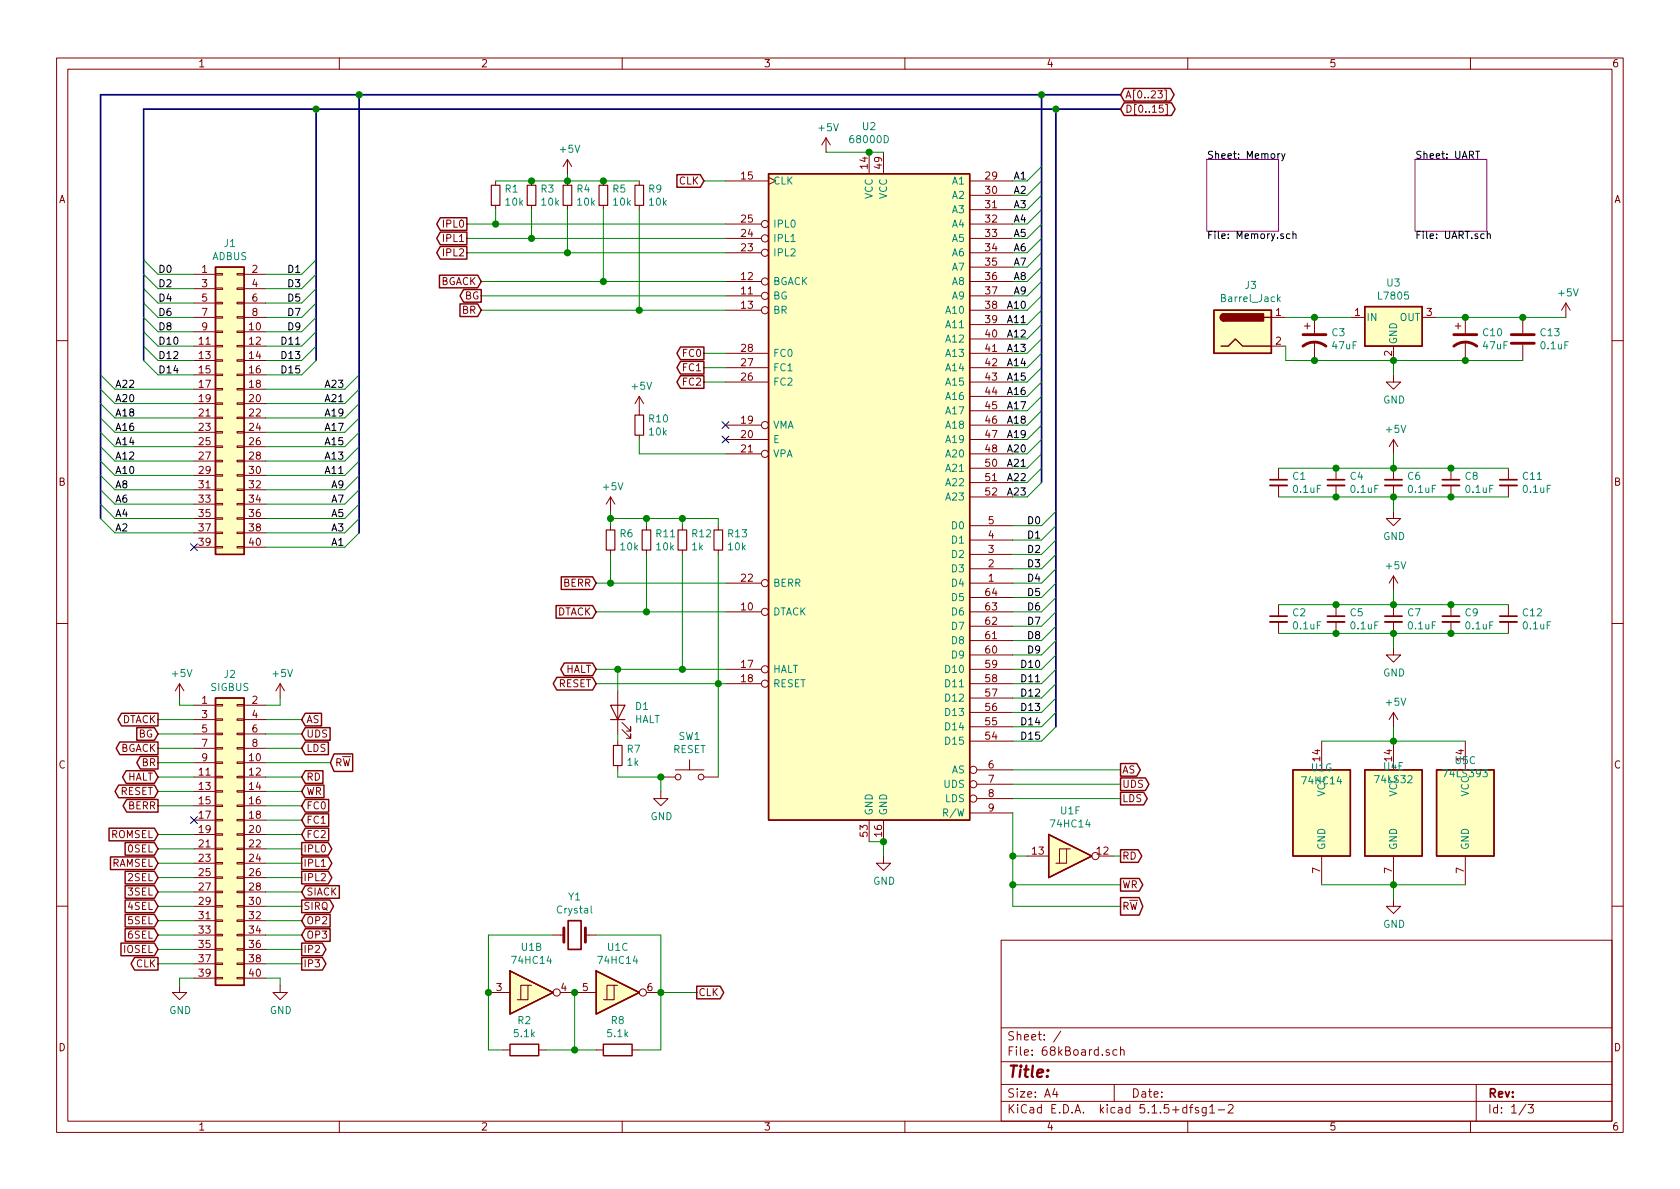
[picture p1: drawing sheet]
<svg xmlns="http://www.w3.org/2000/svg" width="297mm" height="210mm" viewBox="0 0 297 210" stroke-linecap="round" stroke-linejoin="round" font-family="sans-serif">
<g fill="none" stroke="#840000" stroke-width=".18">
<path d="M10 10.3h277v189.9h-277zM12 12.2h273v186.1h-273zM60 10.3v1.9M110 10.3v1.9M160 10.3v1.9M205.6 18.6h-.6v.6l.4-.1 .3 .2v.3l-.3 .3-.4-.2M205.9 15.9h.3v1.8h-.3M206.1 18.5h.3v1.8h-.3M210 10.3v1.9M260 10.3v1.9M87.6 32v.8M87.6 36.3v.8"/>
<path d="M94 32v.8M94 36.3v.8M100.3 28.2v2.5M100.3 32v.8M100.3 36.3v.8M100.3 28.2l-.7 1.3M100.3 28.2l.8 1.3M106.7 32v.8M106.7 36.3v.8M113 32v.8M113 36.3v.8M128.3 32h7.6"/>
<path d="M128.3 39.6h6.3M135.9 31.4l1.3 .6-1.3 .6M146 24.4l-.7 1.2M146 24.4v2.5M146 24.4l.8 1.2M153.7 26.9v3.8M156.2 26.9v3.8M171.4 32h7.7M171.4 39.6h7.7M171.4 34.5h7.7M171.4 37.1h7.7M34.3 56.1h3.8"/>
<path d="M34.3 48.5h3.8M34.3 58.7h3.8M34.3 51h3.8M34.3 53.6h3.8M38.1 58.5h1.3v.3h-1.3zM38.1 56h1.3v.3h-1.3zM38.1 53.5h1.3v.2h-1.3zM38.1 50.9h1.3v.3h-1.3zM38.1 48.4h1.3v.2h-1.3zM41.9 58.5h1.3v.3h-1.3zM41.9 56h1.3v.3h-1.3zM41.9 53.5h1.3v.2h-1.3z"/>
<path d="M41.9 50.9h1.3v.3h-1.3zM41.9 48.4h1.3v.2h-1.3zM43.2 56.1h3.8M43.2 48.5h3.8M43.2 58.7h3.8M43.2 51h3.8M43.2 53.6h3.8M128.3 52.3h6.3M128.3 49.8h6.3M128.3 54.9h6.3M128.3 44.7h6.3M128.3 42.2h6.3"/>
<path d="M171.4 52.3h7.7M171.4 49.8h7.7M171.4 54.9h7.7M171.4 44.7h7.7M171.4 42.2h7.7M171.4 47.2h7.7M171.4 57.4h7.7M171.4 59.9h7.7M224.8 56.1h2.5M230.6 57.7h1M231.1 57.1v1.1M232.4 56.1v2.8"/>
<path d="M238.8 56.1h2.5M251.5 56.1h2.5M257.3 57.7h1M257.8 57.1v1.1M259.1 56.1v2.8M269.2 56.1v2.8M276.9 53.6l-.8 1.3M276.9 53.6v2.5M276.9 53.6l.7 1.3M10 60.2h2M34.3 61.2h3.8M34.3 63.7h3.8"/>
<path d="M34.3 66.3h3.8M34.3 68.8h3.8M34.3 71.4h3.8M34.3 73.9h3.8M34.3 76.4h3.8M34.3 79h3.8M38.1 76.3h1.3v.3h-1.3zM38.1 78.9h1.3v.2h-1.3zM38.1 73.8h1.3v.2h-1.3zM38.1 68.7h1.3v.3h-1.3zM38.1 66.2h1.3v.2h-1.3zM38.1 63.6h1.3v.3h-1.3z"/>
<path d="M38.1 61.1h1.3v.2h-1.3zM38.1 71.2h1.3v.3h-1.3zM41.9 76.3h1.3v.3h-1.3zM41.9 78.9h1.3v.2h-1.3zM41.9 73.8h1.3v.2h-1.3zM41.9 68.7h1.3v.3h-1.3zM41.9 66.2h1.3v.2h-1.3zM41.9 63.6h1.3v.3h-1.3zM41.9 61.1h1.3v.2h-1.3zM41.9 71.2h1.3v.3h-1.3zM43.2 61.2h3.8M43.2 63.7h3.8"/>
<path d="M43.2 66.3h3.8M43.2 68.8h3.8M43.2 71.4h3.8M43.2 73.9h3.8M43.2 76.4h3.8M43.2 79h3.8M113 70.1v3.3M113 77v.7M113 70.1l-.7 1.3M113 70.1l.8 1.3M128.3 75.2h6.3M128.3 77.7h7.6"/>
<path d="M128.3 67.6h7.6M128.3 65h7.6M128.3 62.5h7.6M171.4 75.2h7.7M171.4 77.7h7.7M171.4 67.6h7.7M171.4 65h7.7M171.4 62.5h7.7M171.4 70.1h7.7M171.4 72.6h7.7M224.8 61.2h2.5M232.4 60.4v3.3"/>
<path d="M246.4 66.3v1.3h1.2l-1.2 1.2-1.3-1.2h1.3M246.4 61.2v2.5M246.4 77.7v2.6M246.4 77.7l-.8 1.3M246.4 77.7l.7 1.3M259.1 60.4v3.3M269.2 61v2.7M285 60.2h2M34.3 81.5h3.8M34.3 84.1h3.8M34.3 86.6h3.8M34.3 89.1h3.8"/>
<path d="M34.3 91.7h3.8M34.3 94.2h3.8M34.3 96.8h3.8M38.1 81.4h1.3v.3h-1.3zM38.1 83.9h1.3v.3h-1.3zM38.1 86.5h1.3v.2h-1.3zM38.1 89h1.3v.3h-1.3zM38.1 91.6h1.3v.2h-1.3zM38.1 94.1h1.3v.3h-1.3zM38.1 96.6h1.3v.3h-1.3zM41.9 81.4h1.3v.3h-1.3zM41.9 83.9h1.3v.3h-1.3z"/>
<path d="M41.9 86.5h1.3v.2h-1.3zM41.9 89h1.3v.3h-1.3zM41.9 91.6h1.3v.2h-1.3zM41.9 94.1h1.3v.3h-1.3zM41.9 96.6h1.3v.3h-1.3zM43.2 81.5h3.8M43.2 84.1h3.8M43.2 86.6h3.8M43.2 89.1h3.8M43.2 91.7h3.8M43.2 94.2h3.8M43.2 96.8h3.8"/>
<path d="M107.9 87.9v2.5M107.9 93v.7M107.9 97.3v.7M107.9 87.9l-.7 1.2M107.9 87.9l.8 1.2M114.3 93v.7M114.3 97.3v.7M120.6 93v.7M120.6 97.3v.7M127 93v.7M127 97.3v.7M128.3 80.3h6.3"/>
<path d="M171.4 80.3h7.7M171.4 98h7.7M171.4 95.5h7.7M171.4 93h7.7M171.4 82.8h7.7M171.4 85.3h7.7M171.4 87.9h7.7M226.1 82.8v2M226.1 85.8v2.1M236.2 82.8v2M236.2 85.8v2.1M246.4 90.4v1.3h1.2l-1.2 1.3-1.3-1.3h1.3"/>
<path d="M246.4 82.8v2M246.4 85.8v2.1M256.5 82.8v2M256.5 85.8v2.1M266.7 82.8v2M266.7 85.8v2.1M10 110.3h2M128.3 103.1h6.3M128.3 108.2h6.3M128.3 118.4h6.3M171.4 103.1h7.7M171.4 108.2h7.7"/>
<path d="M171.4 118.4h7.7M171.4 100.6h7.7M171.4 115.8h7.7M171.4 113.3h7.7M171.4 110.7h7.7M171.4 105.7h7.7M226.1 106.9v2.1M226.1 110v2M236.2 106.9v2.1M236.2 110v2M246.4 114.5v1.3h1.2l-1.2 1.3-1.3-1.3h1.3M246.4 101.8v2.6"/>
<path d="M246.4 106.9v2.1M246.4 110v2M246.4 101.8l-.8 1.3M246.4 101.8l.7 1.3M256.5 106.9v2.1M256.5 110v2M266.7 106.9v2.1M266.7 110v2M285 110.3h2M31.7 120.9l-.7 1.3M31.7 120.9v2.5M31.7 120.9l.8 1.3"/>
<path d="M34.3 137.4h3.8M34.3 124.7h3.8M34.3 134.9h3.8M34.3 139.9h3.8M34.3 127.2h3.8M34.3 129.8h3.8M34.3 132.3h3.8M38.1 139.8h1.3v.3h-1.3zM38.1 137.3h1.3v.2h-1.3zM38.1 134.7h1.3v.3h-1.3zM38.1 132.2h1.3v.3h-1.3zM38.1 129.7h1.3v.2h-1.3z"/>
<path d="M38.1 127.1h1.3v.3h-1.3zM38.1 124.6h1.3v.2h-1.3zM41.9 139.8h1.3v.3h-1.3zM41.9 137.3h1.3v.2h-1.3zM41.9 134.7h1.3v.3h-1.3zM41.9 132.2h1.3v.3h-1.3zM41.9 129.7h1.3v.2h-1.3zM41.9 127.1h1.3v.3h-1.3zM41.9 124.6h1.3v.2h-1.3zM43.2 137.4h3.8M43.2 124.7h3.8M43.2 134.9h3.8"/>
<path d="M43.2 139.9h3.8M43.2 127.2h3.8M43.2 129.8h3.8M43.2 132.3h3.8M49.5 120.9l-.7 1.3M49.5 120.9v2.5M49.5 120.9l.8 1.3M109.2 122.2v7.6M109.2 131.1v.7M109.2 135.4v.7M110 129l1.5 1.6v-.8v.8h-.8M110 127.8l1.5 1.5v-.8v.8h-.8"/>
<path d="M116.8 139.9v1.3h1.3l-1.3 1.3-1.2-1.3h1.2M116.8 137.4h2.6M119.4 136.1h5.1M121.9 134.4v1.7M124.5 137.4h2.5M128.3 120.9h6.3M171.4 120.9h7.7M171.4 131.1h7.7M171.4 128.5h7.7M171.4 126h7.7M171.4 123.4h7.7M172.7 136.1h6.4"/>
<path d="M172.7 138.7h6.4M233.7 131.1v5M246.4 126v2.5M246.4 131.1v5M246.4 126l-.8 1.2M246.4 126l.7 1.2M259.1 131.1v5M34.3 142.5h3.8M34.3 145h3.8M34.3 147.6h3.8M34.3 150.1h3.8M34.3 152.6h3.8"/>
<path d="M34.3 155.2h3.8M34.3 157.7h3.8M38.1 152.5h1.3v.3h-1.3zM38.1 155.1h1.3v.2h-1.3zM38.1 157.6h1.3v.3h-1.3zM38.1 150h1.3v.2h-1.3zM38.1 144.9h1.3v.3h-1.3zM38.1 142.4h1.3v.2h-1.3zM38.1 147.4h1.3v.3h-1.3zM41.9 152.5h1.3v.3h-1.3zM41.9 155.1h1.3v.2h-1.3zM41.9 157.6h1.3v.3h-1.3z"/>
<path d="M41.9 150h1.3v.2h-1.3zM41.9 144.9h1.3v.3h-1.3zM41.9 142.4h1.3v.2h-1.3zM41.9 147.4h1.3v.3h-1.3zM43.2 142.5h3.8M43.2 145h3.8M43.2 147.6h3.8M43.2 150.1h3.8M43.2 152.6h3.8M43.2 155.2h3.8M43.2 157.7h3.8M56.8 153.2h.7"/>
<path d="M153.7 145v3.8M156.2 151.4v1.2h1.3l-1.3 1.3-1.3-1.3h1.3M156.2 145v3.8M171.4 143.8h7.7M172.7 141.2h6.4M181.6 151.4h3.8M188.6 150.1h-1.3v2.5M189.2 150.1h-.6v2.5h-1.9M194.3 151.4h2.5M233.7 151.4v5.1M246.4 159v1.3h1.2l-1.2 1.2-1.3-1.2h1.3M246.4 151.4v5.1"/>
<path d="M259.1 151.4v5.1M10 160.2h2M31.7 174.2v1.3h1.3l-1.3 1.3-1.2-1.3h1.2M34.3 160.3h3.8M34.3 162.8h3.8M34.3 165.3h3.8M34.3 167.9h3.8M34.3 170.4h3.8M34.3 173h3.8M38.1 160.1h1.3v.3h-1.3zM38.1 162.7h1.3v.2h-1.3zM38.1 165.2h1.3v.3h-1.3z"/>
<path d="M38.1 167.8h1.3v.2h-1.3zM38.1 170.3h1.3v.3h-1.3zM38.1 172.8h1.3v.3h-1.3zM41.9 160.1h1.3v.3h-1.3zM41.9 162.7h1.3v.2h-1.3zM41.9 165.2h1.3v.3h-1.3zM41.9 167.8h1.3v.2h-1.3zM41.9 170.3h1.3v.3h-1.3zM41.9 172.8h1.3v.3h-1.3zM43.2 160.3h3.8M43.2 162.8h3.8M43.2 165.3h3.8"/>
<path d="M43.2 167.9h3.8M43.2 170.4h3.8M43.2 173h3.8M49.5 174.2v1.3h1.3l-1.3 1.3-1.2-1.3h1.2M86.4 175.5h3.8M93.3 174.2h-1.2v2.6M94 174.2h-.7v2.6h-1.9M97.8 165.3h1.9M99.1 175.5h6.3M103.5 165.3h1.9M108.6 174.2h-1.3v2.6M109.2 174.2h-.6v2.6h-1.9"/>
<path d="M114.3 175.5h2.5M177 166.3h108v32h-108zM285 160.2h2M60 198.3v1.9M88.9 185.7h1.3M95.2 185.7h1.3M105.4 185.7h1.3M110 198.3v1.9M111.8 185.7h1.2M160 198.3v1.9M177 194.8h108M177 191.8h108"/>
<path d="M177 187.8h108M177 181.8h108M186.5 192.5l-.4 1h1M186.8 193v1M187.6 182.3l-1.3 2M196.1 185.7l-.3-.1-.2 .2v.2l.5 .2v.3h-.5M197 191.8v3M197.5 185.7l-.4-.1-.3 .3v.6l.3 .1 .4-.1M198.1 185.7l.2-.1 .4 .1 .1 .9M198.1 185.1v1.5M210 198.3v1.9M210.3 195.8h.6"/>
<path d="M210.9 195.3l-.4 .2v1.3M211.9 195.9l-.4-.1-.2 .2 .1 .3 .5 .1v.3h-.6M213.3 195.8v1.2l-.3 .3h-.4M213.3 195.9l-.5-.1-.3 .3 .1 .6 .2 .1 .5-.1M213.9 195.8l.4-.5v1.5M213.9 196.8h.9M215.4 196.3h1.1M217.2 195.5l.2-.2h.4l.2 .5-.9 1h.9M260 198.3v1.9M261 191.8v6.5M269.8 195.2l-1.2 2M270.2 195.3h.9l-.5 .6 .4 .1v.7l-.2 .1-.6-.1"/>
<circle cx="135.3" cy="39.6" r=".63"/>
<circle cx="135.3" cy="49.8" r=".63"/>
<circle cx="135.3" cy="52.3" r=".63"/>
<circle cx="135.3" cy="44.7" r=".63"/>
<circle cx="135.3" cy="42.2" r=".63"/>
<circle cx="135.3" cy="54.9" r=".63"/>
<circle cx="135.3" cy="75.2" r=".63"/>
<circle cx="135.3" cy="80.3" r=".63"/>
<circle cx="135.3" cy="108.2" r=".63"/>
<circle cx="135.3" cy="103.1" r=".63"/>
<circle cx="135.3" cy="118.4" r=".63"/>
<circle cx="119.9" cy="137.4" r=".51"/>
<circle cx="124" cy="137.4" r=".51"/>
<circle cx="135.3" cy="120.9" r=".63"/>
<circle cx="172.1" cy="138.7" r=".63"/>
<circle cx="172.1" cy="136.1" r=".63"/>
<circle cx="172.1" cy="141.2" r=".63"/>
<circle cx="193.7" cy="151.4" r=".63"/>
<circle cx="98.4" cy="175.5" r=".63"/>
<circle cx="113.7" cy="175.5" r=".63"/>
</g>
<path d="M213.4 28.2h12.7v12.7h-12.7zM250.2 28.2h12.7v12.7h-12.7z" fill="none" stroke="#840084" stroke-width=".18"/>
<path d="M226.3 27.2l-.4 .2M226.6 27.2l.3 .8M227.2 27.2l-.4 1.1-.2 .1M260.9 26.7h.7M261.3 26.7v1.3M228.1 41.4l-.4-.1-.2 .3 .1 .5h.5M228.6 41.5l.2-.2 .3 .1 .1 .8M228.6 40.9v1.3M263 41.5l.1-.2 .3 .1 .1 .8M263 40.9v1.3" fill="none" stroke="#000" stroke-width=".18"/>
<g fill="none" stroke="#840000" stroke-width=".2">
<path d="M86.9 32.8h1.5v3.5h-1.5zM93.2 32.8h1.5v3.5h-1.5zM99.6 32.8h1.5v3.5h-1.5zM105.9 32.8h1.5v3.5h-1.5zM112.3 32.8h1.5v3.5h-1.5zM112.3 73.4h1.5v3.6h-1.5zM107.2 93.7h1.5v3.6h-1.5zM113.5 93.7h1.6v3.6h-1.6zM119.9 93.7h1.5v3.6h-1.5zM126.2 93.7h1.6v3.6h-1.6zM107.9 124.7h2.6l-1.3 2.5zM107.9 127.2h2.6"/>
<path d="M108.5 131.8h1.5v3.6h-1.5z"/>
</g>
<path d="M230.4 59.2h4M257 59.2h4.1M267.2 59.2h4.1M230.4 61.2a3.3 3.3 0 0 1 4 0M257 61.2a3.3 3.3 0 0 1 4.1 0M267.2 60.7h4.1M99.7 164.1v2.5M103.5 164.1v2.5" fill="none" stroke="#840000" stroke-width=".51"/>
<g fill="#ffffc2" stroke="#ffffc2" stroke-width=".18">
<path d="M214.6 54.9h10.2v7.6h-10.2z"/>
<path d="M241.3 54.2h10.2v7h-10.2z"/>
<path d="M38.1 123.4h5.1v50.8h-5.1z"/>
<path d="M38.1 47.2h5.1v50.8h-5.1z"/>
<path d="M185.4 147.6l7.6 3.8-7.6 3.8z"/>
<path d="M135.9 30.7h35.5v114.3h-35.5z"/>
<path d="M254 136.1h10.2v15.3h-10.2z"/>
<path d="M105.4 171.7l7.6 3.8-7.6 3.8z"/>
<path d="M90.2 171.7l7.6 3.8-7.6 3.8z"/>
<path d="M241.3 136.1h10.2v15.3h-10.2z"/>
<path d="M228.6 136.1h10.2v15.3h-10.2z"/>
</g>
<g fill="none" stroke="#840000" stroke-width=".25">
<path d="M198.8 15.6h8.2l.6 1.2-.6 1.1h-8.2l-.7-1.1zM198.8 18.2h8.3l.7 1.1-.7 1.1h-8.3l-.7-1.1zM77.9 38.5h4.6v2.2h-4.6l-.7-1.1zM119.7 30.9h4.1l.7 1.1-.7 1.1h-4.1zM135.9 30.7h35.5v114.3h-35.5zM38.1 47.2h5.1v50.8h-5.1zM77.7 48.7h6.8l.6 1.1-.6 1.1h-6.8zM77.9 43.6h4.6v2.2h-4.6l-.7-1.1zM77.9 41h4.6v2.3h-4.6l-.7-1.1zM81.3 53.7h3.2l.6 1.2-.6 1.1h-3.2zM82 51.2h3.1v2.2h-3.1l-.7-1.1zM214.6 54.9h10.2v7.6h-10.2z"/>
<path d="M216.4 55.5a.63 .63 0 0 0-.6 .6 .63 .63 0 0 0 .6 .7M223.5 56.1h1.3M241.3 54.2h10.2v7h-10.2zM120.3 66.4h4.2v2.3h-4.2l-.6-1.1zM120.3 63.9h4.2v2.2h-4.2l-.6-1.1zM120.3 61.4h4.2v2.2h-4.2l-.6-1.1zM215.9 61.2h1.3l1.2-1.3 1.3 1.3h5.1M98.3 107.1h6.5l.6 1.1-.6 1.1h-6.5zM98.5 119.8h6.3l.6 1.1-.6 1.1h-6.3l-.7-1.1zM99.2 102h5.6l.6 1.1-.6 1.1h-5.6zM99.8 117.2h5l.6 1.2-.6 1.1h-5l-.7-1.1zM21 138.8h6.3l.6 1.1-.6 1.2h-6.3l-.7-1.2z"/>
<path d="M21.2 131.2h6.7v2.2h-6.7l-.7-1.1zM21.5 126.1h6.4v2.3h-6.4l-.6-1.2zM22.3 136.3h5l.6 1.1-.6 1.1h-5l-.6-1.1zM24.2 128.7h3.1l.6 1.1-.6 1.1h-3.1zM24.8 133.8h3.1v2.2h-3.1l-.6-1.1zM38.1 123.4h5.1v50.8h-5.1zM54 136.3h3.1v2.2h-3.1l-.7-1.1zM54 138.8h3.3v2.3h-3.3l-.7-1.2zM54 131.2h4.1v2.2h-4.1l-.7-1.1zM54 128.7h4.4v2.2h-4.4l-.7-1.1zM54 126.1h2.8v2.3h-2.8l-.7-1.2zM59.1 133.3h3.3v3.1h-3.3l-.7-1.5z"/>
<path d="M198.1 135h2.9l.6 1.1-.6 1.2h-2.9zM198.1 137.6h4.4l.6 1.1-.6 1.1h-4.4zM228.6 136.1h10.2v15.3h-10.2zM241.3 136.1h10.2v15.3h-10.2zM254 136.1h10.2v15.3h-10.2zM19.3 146.5h8l.6 1.1-.6 1.1h-8zM19.5 151.5h7.8l.6 1.1-.6 1.2h-7.8zM22.1 159.2h5.2l.6 1.1-.6 1.1h-5.2zM22.1 149h5.2l.6 1.1-.6 1.1h-5.2zM22.1 156.6h5.2l.6 1.1-.6 1.1h-5.2zM22.1 154.1h5.2l.6 1.1-.6 1.1h-5.2zM22.4 141.4h5.5v2.2h-5.5l-.6-1.1z"/>
<path d="M53.3 149h4.7l.7 1.1-.7 1.1h-4.7zM53.3 151.5h4.7l.7 1.1-.7 1.2h-4.7zM53.3 154.1h4.7l.7 1.1-.7 1.1h-4.7zM53.3 159.2h5l.7 1.1-.7 1.1h-5zM54 146.5h4.1v2.2h-4.1l-.7-1.1zM54 141.4h4.1v2.2h-4.1l-.7-1.1zM54 143.9h4.1v2.2h-4.1l-.7-1.1zM54 156.6h6v2.2h-6l-.7-1.1zM185.4 147.6l7.6 3.8-7.6 3.8zM198.1 158.7h3.3l.7 1.6-.7 1.5h-3.3zM198.1 155.3h3.3l.7 1.2-.7 1.1h-3.3zM198.1 150.3h3.1l.7 1.1-.7 1.1h-3.1z"/>
<path d="M198.1 140.1h4.1l.6 1.1-.6 1.1h-4.1zM21.4 166.8h5.9l.6 1.1-.6 1.1h-5.9zM22.1 164.2h5.2l.6 1.1-.6 1.2h-5.2zM22.1 161.7h5.2l.6 1.1-.6 1.1h-5.2zM23.8 169.3h4.1v2.2h-4.1l-.6-1.1zM53.3 166.8h3.7l.6 1.1-.6 1.1h-3.7zM53.3 169.3h3.7l.6 1.1-.6 1.1h-3.7zM54 164.2h4.4v2.3h-4.4l-.7-1.2zM54 161.7h4.4v2.2h-4.4l-.7-1.1zM90.2 171.7l7.6 3.8-7.6 3.8zM105.4 171.7l7.6 3.8-7.6 3.8zM123.2 174.4h4.1l.7 1.1-.7 1.1h-4.1z"/>
<path d="M90.2 184.7h5v2h-5zM106.7 184.7h5.1v2h-5.1z"/>
</g>
<g fill="#840000" stroke="#840000" stroke-width=".25">
<path d="M216 55.7l.4-.2v1.3a.64 .64 0 0 1-.6-.4 .64 .64 0 0 1 .2-.7z"/>
<path d="M216.4 55.5h7v1.3h-7z"/>
</g>
<path d="M139.9 42.7h.7M226 52.9l.4 .4M226.4 52.5l-.5 .5M104.5 160.2v1.1l.2 .2" fill="none" stroke="#008484" stroke-width=".18"/>
<path d="M224.5 85.8h3.1M234.7 85.8h3M244.9 85.8h3M255 85.8h3.1M265.2 85.8h3M224.5 110h3.1M234.7 110h3M244.9 110h3M255 110h3.1M265.2 110h3" fill="none" stroke="#840000" stroke-width=".33"/>
<path d="M224.5 84.8h3.1M234.7 84.8h3M244.9 84.8h3M255 84.8h3.1M265.2 84.8h3M224.5 109h3.1M234.7 109h3M244.9 109h3M255 109h3.1M265.2 109h3M100.5 162.8h2.2v5.1h-2.2z" fill="none" stroke="#840000" stroke-width=".3"/>
<path d="M55.9 19.3v44.4M63.5 16.8v77.4M184.1 16.8v68.5M186.7 19.3v109.2M198.1 19.3h-172.7v44.4M198.1 16.8h-180.3v74.9" fill="none" stroke="#000084" stroke-width=".3"/>
<g fill="none" stroke="#008400" stroke-width=".18">
<path d="M82.5 39.6h45.8M87.6 37.1v2.5M87.6 32h25.4M94 37.1v5.1M100.3 30.7v1.3M100.3 37.1v7.6M106.7 37.1v12.7M113 37.1v17.8M124.5 32h3.8M146 26.9h10.2M184.1 39.6l-2.5 2.6M184.1 37.1l-2.5 2.5"/>
<path d="M184.1 34.5l-2.5 2.6M184.1 29.5l-2.5 2.5M184.1 32l-2.5 2.5M25.4 51l2.5 2.6h6.4M25.4 48.5l2.5 2.5h6.4M25.4 46l2.5 2.5h6.4M25.4 53.6l2.5 2.5h6.4M25.4 56.1l2.5 2.6h6.4M25.4 58.7l2.5 2.5h6.4M55.9 51l-2.6 2.6h-6.3M55.9 48.5l-2.6 2.5h-6.3M55.9 46l-2.6 2.5h-6.3"/>
<path d="M55.9 53.6l-2.6 2.5h-6.3M55.9 56.1l-2.6 2.6h-6.3M55.9 58.7l-2.6 2.5h-6.3M82.5 44.7h45.8M82.5 42.2h45.8M85.1 54.9h43.2M85.1 49.8h43.2M85.1 52.3h43.2M184.1 57.4l-2.5 2.5M184.1 49.8l-2.5 2.5M184.1 47.2l-2.5 2.6M184.1 44.7l-2.5 2.5"/>
<path d="M184.1 52.3l-2.5 2.6M184.1 54.9l-2.5 2.5M184.1 42.2l-2.5 2.5M184.1 59.9l-2.5 2.6M227.3 56.1h11.5M254 56.1h22.9M17.8 66.3l2.5 2.5h14M17.8 68.8l2.5 2.6h14M17.8 79l2.5 2.5h14M17.8 76.4l2.5 2.6h14M17.8 73.9l2.5 2.5h14M17.8 71.4l2.5 2.5h14"/>
<path d="M25.4 61.2l2.5 2.5h6.4M25.4 63.7l2.5 2.6h6.4M55.9 61.2l-2.6 2.5h-6.3M55.9 63.7l-2.6 2.6h-6.3M63.5 66.3l-2.5 2.5h-14M63.5 68.8l-2.5 2.6h-14M63.5 79l-2.5 2.5h-14M63.5 76.4l-2.5 2.6h-14M63.5 73.9l-2.5 2.5h-14M63.5 71.4l-2.5 2.5h-14M113 77.7v2.6h15.3M124.5 62.5h3.8"/>
<path d="M124.5 65h3.8M124.5 67.6h3.8M184.1 75.2l-2.5 2.5M184.1 72.6l-2.5 2.6M184.1 77.7l-2.5 2.6M184.1 62.5l-2.5 2.5M184.1 65l-2.5 2.6M184.1 70.1l-2.5 2.5M184.1 67.6l-2.5 2.5M227.3 61.2v2.5h41.9M246.4 63.7v2.6M17.8 86.6l2.5 2.5h14"/>
<path d="M17.8 84.1l2.5 2.5h14M17.8 81.5l2.5 2.6h14M17.8 89.1l2.5 2.6h14M17.8 91.7l2.5 2.5h14M63.5 86.6l-2.5 2.5h-14M63.5 84.1l-2.5 2.5h-14M63.5 81.5l-2.5 2.6h-14M63.5 89.1l-2.5 2.6h-14M63.5 94.2l-2.5 2.6h-14M63.5 91.7l-2.5 2.5h-14M107.9 91.7h19.1v1.3M107.9 90.4v2.6"/>
<path d="M107.9 98v5.1M114.3 91.7v1.3M114.3 98v10.2M120.6 91.7v1.3M120.6 98v20.4M127 98v39.4M184.1 85.3l-2.5 2.6M184.1 82.8l-2.5 2.5M184.1 80.3l-2.5 2.5M186.7 90.4l-2.6 2.6h-5M186.7 95.5l-2.6 2.5h-5M186.7 98l-2.6 2.6h-5"/>
<path d="M186.7 93l-2.6 2.5h-5M226.1 87.9h40.6M226.1 82.8h40.6M246.4 80.3v2.5M246.4 87.9v2.5M105.4 108.2h22.9M105.4 103.1h22.9M105.4 118.4h22.9M109.2 118.4v3.8M186.7 118.4l-2.6 2.5h-5M186.7 105.7l-2.6 2.5h-5M186.7 100.6l-2.6 2.5h-5"/>
<path d="M186.7 115.8l-2.6 2.6h-5M186.7 113.3l-2.6 2.5h-5M186.7 110.7l-2.6 2.6h-5M186.7 108.2l-2.6 2.5h-5M186.7 103.1l-2.6 2.6h-5M226.1 112h40.6M226.1 106.9h40.6M246.4 104.4v2.5M246.4 112v2.5M27.9 137.4h6.4M27.9 127.2h6.4M27.9 129.8h6.4"/>
<path d="M27.9 132.3h6.4M27.9 134.9h6.4M27.9 139.9h6.4M31.7 123.4v1.3h2.6M47 137.4h6.3M47 127.2h6.3M47 129.8h6.3M47 132.3h6.3M47 134.9h11.4M47 139.9h6.3M49.5 123.4v1.3h-2.5M105.4 120.9h22.9"/>
<path d="M109.2 129.8v1.3M109.2 136.1v1.3h7.6v2.5M179.1 138.7h19M179.1 136.1h19M186.7 128.5l-2.6 2.6h-5M186.7 126l-2.6 2.5h-5M186.7 120.9l-2.6 2.5h-5M186.7 123.4l-2.6 2.6h-5M233.7 131.1h25.4M246.4 128.5v2.6M27.9 157.7h6.4M27.9 155.2h6.4"/>
<path d="M27.9 152.6h6.4M27.9 147.6h6.4M27.9 150.1h6.4M27.9 142.5h6.4M47 157.7h6.3M47 155.2h6.3M47 152.6h6.3M47 147.6h6.3M47 150.1h6.3M47 145h6.3M47 142.5h6.3M153.7 148.8h2.5v2.6"/>
<path d="M179.1 156.5h19M179.1 143.8v16.5h19M179.1 151.4h2.5M179.1 141.2h19M196.8 151.4h1.3M233.7 156.5h25.4M246.4 156.5v2.5M27.9 167.9h6.4M27.9 165.3h6.4M27.9 162.8h6.4M27.9 160.3h6.4M27.9 170.4h6.4"/>
<path d="M34.3 173h-2.6v1.2M47 173h2.5v1.2M47 167.9h6.3M47 165.3h6.3M47 162.8h6.3M47 160.3h6.3M47 170.4h6.3M97.8 165.3h-11.4v20.4h2.5M101.6 175.5v10.2M105.4 165.3h11.4v20.4h-3.8M116.8 175.5h6.4M96.5 185.7h8.9"/>
</g>
<g fill="#008400" stroke="#008400" stroke-width=".25">
<circle cx="108" cy="103.1" r=".51"/>
<circle cx="259.1" cy="63.7" r=".51"/>
<circle cx="269.2" cy="56.1" r=".51"/>
<circle cx="114.3" cy="108.2" r=".51"/>
<circle cx="120.7" cy="91.7" r=".51"/>
<circle cx="246.4" cy="87.9" r=".51"/>
<circle cx="109.2" cy="118.4" r=".51"/>
<circle cx="116.8" cy="137.4" r=".51"/>
<circle cx="108" cy="91.7" r=".51"/>
<circle cx="114.3" cy="91.7" r=".51"/>
<circle cx="127" cy="120.9" r=".51"/>
<circle cx="120.7" cy="118.4" r=".51"/>
<circle cx="156.2" cy="148.8" r=".51"/>
<circle cx="232.4" cy="56.1" r=".51"/>
<circle cx="100.3" cy="32" r=".51"/>
<circle cx="246.4" cy="63.7" r=".51"/>
<circle cx="153.7" cy="26.9" r=".51"/>
<circle cx="259.1" cy="56.1" r=".51"/>
<circle cx="55.9" cy="19.3" r=".51"/>
<circle cx="232.4" cy="63.7" r=".51"/>
<circle cx="246.4" cy="156.5" r=".51"/>
<circle cx="246.4" cy="131.1" r=".51"/>
<circle cx="101.6" cy="185.7" r=".51"/>
<circle cx="100.3" cy="44.7" r=".51"/>
<circle cx="106.7" cy="32" r=".51"/>
<circle cx="106.7" cy="49.8" r=".51"/>
<circle cx="113" cy="54.9" r=".51"/>
<circle cx="236.2" cy="106.9" r=".51"/>
<circle cx="246.4" cy="106.9" r=".51"/>
<circle cx="256.5" cy="106.9" r=".51"/>
<circle cx="94" cy="42.2" r=".51"/>
<circle cx="94" cy="32" r=".51"/>
<circle cx="87.6" cy="39.6" r=".51"/>
<circle cx="236.2" cy="112" r=".51"/>
<circle cx="246.4" cy="112" r=".51"/>
<circle cx="86.4" cy="175.5" r=".51"/>
<circle cx="101.6" cy="175.5" r=".51"/>
<circle cx="256.5" cy="112" r=".51"/>
<circle cx="179.1" cy="156.5" r=".51"/>
<circle cx="116.8" cy="175.5" r=".51"/>
<circle cx="179.1" cy="151.4" r=".51"/>
<circle cx="186.7" cy="19.3" r=".51"/>
<circle cx="236.2" cy="82.8" r=".51"/>
<circle cx="184.2" cy="16.8" r=".51"/>
<circle cx="256.5" cy="82.8" r=".51"/>
<circle cx="246.4" cy="82.8" r=".51"/>
<circle cx="256.5" cy="87.9" r=".51"/>
<circle cx="236.2" cy="87.9" r=".51"/>
<circle cx="63.5" cy="16.8" r=".51"/>
</g>
<path d="M127.7 74.6l1.2 1.2M127.7 77.1l1.2 1.2M128.9 74.6l-1.2 1.2M128.9 77.1l-1.2 1.2M33.7 96.2l1.2 1.2M34.9 96.2l-1.2 1.2M33.7 144.4l1.2 1.2M34.9 144.4l-1.2 1.2" fill="none" stroke="#000084" stroke-width=".18"/>
<text font-size="2.8" fill="#840000" x="178" y="190.5">Title:</text>
<g font-size="2.1" fill="#840000">
<text x="178" y="184">Sheet: /</text>
<text x="178" y="186.7">File: 68kBoard.sch</text>
<text x="178" y="196.9">KiCad E.D.A. kicad 5.1.5+dfsg1-2</text>
<text x="178" y="194.1">Size: A4</text>
<text x="200" y="194.1">Date:</text>
<text x="263" y="194.1">Rev:</text>
<text x="263" y="196.9">Id: 1/3</text>
</g>
<g font-size="1.8" fill="#840000">
<text x="35" y="11.9">1</text>
<text x="85" y="11.9">2</text>
<text x="135" y="11.9">3</text>
<text x="185" y="11.9">4</text>
<text x="235" y="11.9">5</text>
<text x="285" y="11.9">6</text>
<text x="198.9" y="17.4">A[0..23]</text>
<text x="198.9" y="19.9">D[0..15]</text>
<text x="153.4" y="29.8" transform="rotate(-90 153.4 29.8)">14</text>
<text x="156" y="29.8" transform="rotate(-90 156 29.8)">49</text>
<text x="10.4" y="35.9">A</text>
<text x="120" y="32.6">CLK</text>
<text x="131.1" y="31.7">15</text>
<text x="174.3" y="31.7">29</text>
<text x="174.3" y="34.3">30</text>
<text x="285.4" y="35.9">A</text>
<text x="78.6" y="40.3">IPL0</text>
<text x="131.1" y="41.9">24</text>
<text x="131.1" y="39.4">25</text>
<text x="174.3" y="36.8">31</text>
<text x="174.3" y="39.4">32</text>
<text x="174.3" y="41.9">33</text>
<text x="78.6" y="45.3">IPL2</text>
<text x="78.6" y="42.8">IPL1</text>
<text x="131.1" y="44.4">23</text>
<text x="174.3" y="44.4">34</text>
<text x="174.3" y="47">35</text>
<text x="35.7" y="48.3">1</text>
<text x="35.7" y="50.8">3</text>
<text x="35.7" y="53.3">5</text>
<text x="44.6" y="48.3">2</text>
<text x="44.6" y="50.8">4</text>
<text x="44.6" y="53.3">6</text>
<text x="77.8" y="50.4">BGACK</text>
<text x="82.2" y="53">BG</text>
<text x="131.1" y="52.1">11</text>
<text x="131.1" y="49.5">12</text>
<text x="174.3" y="49.5">36</text>
<text x="174.3" y="52.1">37</text>
<text x="35.7" y="55.9">7</text>
<text x="35.7" y="58.4">9</text>
<text x="44.1" y="58.4">10</text>
<text x="44.6" y="55.9">8</text>
<text x="81.7" y="55.5">BR</text>
<text x="131.1" y="54.6">13</text>
<text x="174.3" y="54.6">38</text>
<text x="174.3" y="57.1">39</text>
<text x="174.3" y="59.7">40</text>
<text x="225.6" y="55.9">1</text>
<text x="239.5" y="55.9">1</text>
<text x="252.2" y="55.9">3</text>
<text x="35.2" y="61">11</text>
<text x="35.2" y="63.5">13</text>
<text x="44.1" y="61">12</text>
<text x="44.1" y="63.5">14</text>
<text x="120.9" y="65.7">FC1</text>
<text x="120.9" y="63.1">FC0</text>
<text x="131.1" y="64.8">27</text>
<text x="131.1" y="62.2">28</text>
<text x="174.3" y="62.2">41</text>
<text x="174.3" y="64.8">42</text>
<text x="225.6" y="61">2</text>
<text x="246.1" y="63" transform="rotate(-90 246.1 63)">2</text>
<text x="35.2" y="66">15</text>
<text x="35.2" y="68.6">17</text>
<text x="35.2" y="71.1">19</text>
<text x="44.1" y="66">16</text>
<text x="44.1" y="68.6">18</text>
<text x="44.1" y="71.1">20</text>
<text x="120.9" y="68.2">FC2</text>
<text x="131.1" y="67.3">26</text>
<text x="174.3" y="67.3">43</text>
<text x="174.3" y="69.8">44</text>
<text x="35.2" y="73.7">21</text>
<text x="35.2" y="76.2">23</text>
<text x="44.1" y="73.7">22</text>
<text x="44.1" y="76.2">24</text>
<text x="131.1" y="74.9">19</text>
<text x="131.1" y="77.5">20</text>
<text x="174.3" y="72.4">45</text>
<text x="174.3" y="74.9">46</text>
<text x="174.3" y="77.5">47</text>
<text x="35.2" y="78.7">25</text>
<text x="35.2" y="81.3">27</text>
<text x="35.2" y="83.8">29</text>
<text x="44.1" y="78.7">26</text>
<text x="44.1" y="81.3">28</text>
<text x="44.1" y="83.8">30</text>
<text x="131.1" y="80">21</text>
<text x="174.3" y="80">48</text>
<text x="174.3" y="82.5">50</text>
<text x="10.4" y="85.9">B</text>
<text x="35.2" y="86.4">31</text>
<text x="35.2" y="88.9">33</text>
<text x="44.1" y="86.4">32</text>
<text x="44.1" y="88.9">34</text>
<text x="174.3" y="85.1">51</text>
<text x="174.3" y="87.6">52</text>
<text x="285.4" y="85.9">B</text>
<text x="35.2" y="91.4">35</text>
<text x="35.2" y="94">37</text>
<text x="44.1" y="91.4">36</text>
<text x="44.1" y="94">38</text>
<text x="174.8" y="95.2">4</text>
<text x="174.8" y="92.7">5</text>
<text x="35.2" y="96.5">39</text>
<text x="44.1" y="96.5">40</text>
<text x="174.8" y="100.3">2</text>
<text x="174.8" y="97.8">3</text>
<text x="99.6" y="103.8">BERR</text>
<text x="131.1" y="107.9">10</text>
<text x="131.1" y="102.9">22</text>
<text x="174.3" y="107.9">63</text>
<text x="174.3" y="105.4">64</text>
<text x="174.8" y="102.9">1</text>
<text x="98.4" y="108.8">DTACK</text>
<text x="174.3" y="113">61</text>
<text x="174.3" y="110.5">62</text>
<text x="99.9" y="119">HALT</text>
<text x="131.1" y="118.1">17</text>
<text x="174.3" y="118.1">59</text>
<text x="174.3" y="115.6">60</text>
<text x="35.7" y="124.5">1</text>
<text x="44.6" y="124.5">2</text>
<text x="98.7" y="121.5">RESET</text>
<text x="131.1" y="120.6">18</text>
<text x="174.3" y="125.7">56</text>
<text x="174.3" y="123.2">57</text>
<text x="174.3" y="120.6">58</text>
<text x="21.5" y="127.9">DTACK</text>
<text x="24.5" y="130.4">BG</text>
<text x="35.7" y="127">3</text>
<text x="35.7" y="129.5">5</text>
<text x="44.6" y="127">4</text>
<text x="44.6" y="129.5">6</text>
<text x="54.1" y="130.4">UDS</text>
<text x="54.1" y="127.9">AS</text>
<text x="174.3" y="130.8">54</text>
<text x="174.3" y="128.3">55</text>
<text x="10.4" y="135.9">C</text>
<text x="21.2" y="133">BGACK</text>
<text x="25.1" y="135.5">BR</text>
<text x="35.2" y="137.2">11</text>
<text x="35.7" y="132.1">7</text>
<text x="35.7" y="134.6">9</text>
<text x="44.1" y="134.6">10</text>
<text x="44.1" y="137.2">12</text>
<text x="44.6" y="132.1">8</text>
<text x="54.1" y="133">LDS</text>
<text x="59.2" y="135.5">RW</text>
<text x="174.8" y="135.9">6</text>
<text x="198.4" y="136.8">AS</text>
<text x="233.4" y="134.6" transform="rotate(-90 233.4 134.6)">14</text>
<text x="246.1" y="134.6" transform="rotate(-90 246.1 134.6)">14</text>
<text x="258.8" y="134.6" transform="rotate(-90 258.8 134.6)">14</text>
<text x="285.4" y="135.9">C</text>
<text x="21.3" y="140.6">RESET</text>
<text x="22.4" y="138">HALT</text>
<text x="22.7" y="143.1">BERR</text>
<text x="35.2" y="139.7">13</text>
<text x="35.2" y="142.2">15</text>
<text x="44.1" y="139.7">14</text>
<text x="44.1" y="142.2">16</text>
<text x="54.1" y="143.1">FC0</text>
<text x="54.1" y="138">RD</text>
<text x="54.1" y="140.6">WR</text>
<text x="174.8" y="138.4">7</text>
<text x="174.8" y="141">8</text>
<text x="174.8" y="143.5">9</text>
<text x="198.4" y="139.3">UDS</text>
<text x="198.4" y="141.9">LDS</text>
<text x="19.6" y="148.2">ROMSEL</text>
<text x="35.2" y="144.8">17</text>
<text x="35.2" y="147.3">19</text>
<text x="35.2" y="149.9">21</text>
<text x="44.1" y="144.8">18</text>
<text x="44.1" y="147.3">20</text>
<text x="44.1" y="149.9">22</text>
<text x="54.1" y="148.2">FC2</text>
<text x="54.1" y="145.7">FC1</text>
<text x="153.4" y="147.9" transform="rotate(-90 153.4 147.9)">53</text>
<text x="156" y="147.9" transform="rotate(-90 156 147.9)">16</text>
<text x="19.7" y="153.3">RAMSEL</text>
<text x="22.7" y="150.7">0SEL</text>
<text x="22.7" y="155.8">2SEL</text>
<text x="35.2" y="152.4">23</text>
<text x="35.2" y="154.9">25</text>
<text x="44.1" y="152.4">24</text>
<text x="44.1" y="154.9">26</text>
<text x="53.6" y="150.7">IPL0</text>
<text x="53.6" y="153.3">IPL1</text>
<text x="53.6" y="155.8">IPL2</text>
<text x="182.5" y="151.1">13</text>
<text x="194" y="151.1">12</text>
<text x="198.4" y="152">RD</text>
<text x="233.4" y="154.4" transform="rotate(-90 233.4 154.4)">7</text>
<text x="246.1" y="154.4" transform="rotate(-90 246.1 154.4)">7</text>
<text x="258.8" y="154.4" transform="rotate(-90 258.8 154.4)">7</text>
<text x="22.7" y="160.9">4SEL</text>
<text x="22.7" y="158.4">3SEL</text>
<text x="35.2" y="157.5">27</text>
<text x="35.2" y="160">29</text>
<text x="44.1" y="157.5">28</text>
<text x="44.1" y="160">30</text>
<text x="53.6" y="160.9">SIRQ</text>
<text x="54.1" y="158.4">SIACK</text>
<text x="198.4" y="160.9">RW</text>
<text x="198.4" y="157.1">WR</text>
<text x="22.7" y="166">6SEL</text>
<text x="22.7" y="163.4">5SEL</text>
<text x="35.2" y="162.6">31</text>
<text x="35.2" y="165.1">33</text>
<text x="35.2" y="167.6">35</text>
<text x="44.1" y="162.6">32</text>
<text x="44.1" y="165.1">34</text>
<text x="44.1" y="167.6">36</text>
<text x="54.1" y="166">OP3</text>
<text x="54.1" y="163.4">OP2</text>
<text x="21.8" y="168.5">IOSEL</text>
<text x="24.1" y="171.1">CLK</text>
<text x="35.2" y="170.2">37</text>
<text x="35.2" y="172.7">39</text>
<text x="44.1" y="170.2">38</text>
<text x="44.1" y="172.7">40</text>
<text x="53.6" y="168.5">IP2</text>
<text x="53.6" y="171.1">IP3</text>
<text x="87.8" y="175.3">3</text>
<text x="99.2" y="175.3">4</text>
<text x="103" y="175.3">5</text>
<text x="114.5" y="175.3">6</text>
<text x="123.4" y="176.1">CLK</text>
<text x="10.4" y="185.9">D</text>
<text x="285.4" y="185.9">D</text>
<text x="35" y="199.9">1</text>
<text x="85" y="199.9">2</text>
<text x="135" y="199.9">3</text>
<text x="185" y="199.9">4</text>
<text x="235" y="199.9">5</text>
<text x="285" y="199.9">6</text>
</g>
<g font-size="1.8" fill="#008484">
<text x="144.8" y="23.2">+5V</text>
<text x="152.6" y="23">U2</text>
<text x="99.1" y="27">+5V</text>
<text x="150.6" y="25.3">68000D</text>
<text x="89.3" y="34.1">R1</text>
<text x="95.7" y="34.1">R3</text>
<text x="102" y="34.1">R4</text>
<text x="108.4" y="34.1">R5</text>
<text x="114.7" y="34.1">R9</text>
<text x="136.7" y="32.6">CLK</text>
<text x="154.3" y="35.2" transform="rotate(-90 154.3 35.2)">VCC</text>
<text x="156.8" y="35.2" transform="rotate(-90 156.8 35.2)">VCC</text>
<text x="168.4" y="32.6">A1</text>
<text x="168.4" y="35.2">A2</text>
<text x="89.5" y="36.4">10k</text>
<text x="95.8" y="36.4">10k</text>
<text x="102.2" y="36.4">10k</text>
<text x="108.5" y="36.4">10k</text>
<text x="114.9" y="36.4">10k</text>
<text x="136.7" y="40.3">IPL0</text>
<text x="168.4" y="37.7">A3</text>
<text x="168.4" y="40.3">A4</text>
<text x="37.5" y="46">ADBUS</text>
<text x="39.7" y="43.7">J1</text>
<text x="136.7" y="45.3">IPL2</text>
<text x="136.7" y="42.8">IPL1</text>
<text x="168.4" y="42.8">A5</text>
<text x="168.4" y="45.3">A6</text>
<text x="168.4" y="47.9">A7</text>
<text x="136.7" y="53">BG</text>
<text x="136.7" y="50.4">BGACK</text>
<text x="168.4" y="50.4">A8</text>
<text x="168.4" y="53">A9</text>
<text x="216.2" y="53.4">Barrel_Jack</text>
<text x="220.2" y="51.1">J3</text>
<text x="243.9" y="53">L7805</text>
<text x="245.3" y="50.7">U3</text>
<text x="275.6" y="52.4">+5V</text>
<text x="136.7" y="55.5">BR</text>
<text x="167.4" y="55.5">A10</text>
<text x="167.4" y="58">A11</text>
<text x="235.5" y="59.5">C3</text>
<text x="241.6" y="56.8">IN</text>
<text x="247.5" y="56.8">OUT</text>
<text x="262.3" y="59.5">C10</text>
<text x="272.4" y="59.5">C13</text>
<text x="136.7" y="65.7">FC1</text>
<text x="136.7" y="63.1">FC0</text>
<text x="167.4" y="60.6">A12</text>
<text x="167.4" y="63.1">A13</text>
<text x="167.4" y="65.7">A14</text>
<text x="235.7" y="61.8">47uF</text>
<text x="247" y="61" transform="rotate(-90 247 61)">GND</text>
<text x="262.3" y="61.8">47uF</text>
<text x="272.5" y="61.8">0.1uF</text>
<text x="111.8" y="68.9">+5V</text>
<text x="136.7" y="68.2">FC2</text>
<text x="167.4" y="68.2">A15</text>
<text x="167.4" y="70.7">A16</text>
<text x="244.6" y="71.4">GND</text>
<text x="114.8" y="74.7">R10</text>
<text x="114.9" y="77">10k</text>
<text x="136.7" y="75.8">VMA</text>
<text x="167.4" y="73.3">A17</text>
<text x="167.4" y="75.8">A18</text>
<text x="245.2" y="76.5">+5V</text>
<text x="136.7" y="78.4">E</text>
<text x="136.7" y="80.9">VPA</text>
<text x="167.4" y="78.4">A19</text>
<text x="167.4" y="80.9">A20</text>
<text x="167.4" y="83.4">A21</text>
<text x="106.7" y="86.7">+5V</text>
<text x="167.4" y="86">A22</text>
<text x="167.4" y="88.5">A23</text>
<text x="228.6" y="84.9">C1</text>
<text x="228.8" y="87.2">0.1uF</text>
<text x="238.8" y="84.9">C4</text>
<text x="238.9" y="87.2">0.1uF</text>
<text x="248.9" y="84.9">C6</text>
<text x="249.1" y="87.2">0.1uF</text>
<text x="259.1" y="84.9">C8</text>
<text x="259.3" y="87.2">0.1uF</text>
<text x="269.3" y="84.9">C11</text>
<text x="269.4" y="87.2">0.1uF</text>
<text x="109.7" y="95">R6</text>
<text x="116.1" y="95">R11</text>
<text x="122.4" y="95">R12</text>
<text x="128.8" y="95">R13</text>
<text x="168.4" y="93.6">D0</text>
<text x="244.6" y="95.5">GND</text>
<text x="109.8" y="97.3">10k</text>
<text x="116.1" y="97.3">10k</text>
<text x="122.4" y="97.3">1k</text>
<text x="128.8" y="97.3">10k</text>
<text x="168.4" y="101.2">D3</text>
<text x="168.4" y="98.7">D2</text>
<text x="168.4" y="96.1">D1</text>
<text x="245.2" y="100.7">+5V</text>
<text x="136.7" y="103.8">BERR</text>
<text x="168.4" y="103.8">D4</text>
<text x="168.4" y="106.3">D5</text>
<text x="136.7" y="108.8">DTACK</text>
<text x="168.4" y="113.9">D8</text>
<text x="168.4" y="111.4">D7</text>
<text x="168.4" y="108.8">D6</text>
<text x="228.6" y="109">C2</text>
<text x="228.8" y="111.3">0.1uF</text>
<text x="238.8" y="109">C5</text>
<text x="238.9" y="111.3">0.1uF</text>
<text x="248.9" y="109">C7</text>
<text x="249.1" y="111.3">0.1uF</text>
<text x="259.1" y="109">C9</text>
<text x="259.3" y="111.3">0.1uF</text>
<text x="269.3" y="109">C12</text>
<text x="269.4" y="111.3">0.1uF</text>
<text x="30.5" y="119.7">+5V</text>
<text x="39.7" y="119.9">J2</text>
<text x="48.3" y="119.7">+5V</text>
<text x="136.7" y="119">HALT</text>
<text x="167.4" y="119">D10</text>
<text x="168.4" y="116.5">D9</text>
<text x="244.6" y="119.6">GND</text>
<text x="37.3" y="122.2">SIGBUS</text>
<text x="112.4" y="125.5">D1</text>
<text x="136.7" y="121.5">RESET</text>
<text x="167.4" y="124.1">D12</text>
<text x="167.4" y="121.5">D11</text>
<text x="245.2" y="124.8">+5V</text>
<text x="112.1" y="127.9">HALT</text>
<text x="120" y="130.9">SW1</text>
<text x="167.4" y="131.7">D15</text>
<text x="167.4" y="129.2">D14</text>
<text x="167.4" y="126.6">D13</text>
<text x="110.9" y="133.1">R7</text>
<text x="110.9" y="135.4">1k</text>
<text x="119" y="133.2">RESET</text>
<text x="168.2" y="136.8">AS</text>
<text x="231.9" y="136.4">U1G</text>
<text x="244.7" y="136.2">U4E</text>
<text x="255.5" y="137.4">74LS393</text>
<text x="257.3" y="135.1">U5C</text>
<text x="167" y="139.3">UDS</text>
<text x="167.2" y="141.9">LDS</text>
<text x="230.5" y="138.7">74HC14</text>
<text x="234.3" y="140.9" transform="rotate(-90 234.3 140.9)">VCC</text>
<text x="243.3" y="138.5">74LS32</text>
<text x="247" y="140.9" transform="rotate(-90 247 140.9)">VCC</text>
<text x="259.7" y="140.9" transform="rotate(-90 259.7 140.9)">VCC</text>
<text x="115" y="145">GND</text>
<text x="154.3" y="144.3" transform="rotate(-90 154.3 144.3)">GND</text>
<text x="156.8" y="144.3" transform="rotate(-90 156.8 144.3)">GND</text>
<text x="167.3" y="144.4">R/W</text>
<text x="186" y="146.3">74HC14</text>
<text x="187.6" y="144">U1F</text>
<text x="234.3" y="150.4" transform="rotate(-90 234.3 150.4)">GND</text>
<text x="247" y="150.4" transform="rotate(-90 247 150.4)">GND</text>
<text x="259.7" y="150.4" transform="rotate(-90 259.7 150.4)">GND</text>
<text x="98.6" y="161.5">Crystal</text>
<text x="100.5" y="159.2">Y1</text>
<text x="154.4" y="156.5">GND</text>
<text x="244.6" y="164.1">GND</text>
<text x="90.8" y="170.5">74HC14</text>
<text x="92.2" y="168.1">U1B</text>
<text x="106" y="170.5">74HC14</text>
<text x="107.5" y="168.1">U1C</text>
<text x="29.9" y="179.3">GND</text>
<text x="47.7" y="179.3">GND</text>
<text x="91" y="183.4">5.1k</text>
<text x="91.6" y="181.1">R2</text>
<text x="107.5" y="183.4">5.1k</text>
<text x="108.1" y="181.1">R8</text>
</g>
<g font-size="1.8">
<text x="213.4" y="28.1">Sheet: Memory</text>
<text x="250.2" y="28.1">Sheet: UART</text>
<text x="179.3" y="34.3">A2</text>
<text x="179.3" y="31.7">A1</text>
<text x="179.3" y="39.4">A4</text>
<text x="179.3" y="41.9">A5</text>
<text x="179.3" y="36.8">A3</text>
<text x="179.3" y="44.4">A6</text>
<text x="179.3" y="47">A7</text>
<text x="213.4" y="42.3">File: Memory.sch</text>
<text x="250.2" y="42.3">File: UART.sch</text>
<text x="27.9" y="48.3">D0</text>
<text x="27.9" y="50.8">D2</text>
<text x="27.9" y="53.3">D4</text>
<text x="51.1" y="48.3">D1</text>
<text x="51.1" y="50.8">D3</text>
<text x="51.1" y="53.3">D5</text>
<text x="179.3" y="49.5">A8</text>
<text x="179.3" y="52.1">A9</text>
<text x="27.9" y="58.4">D8</text>
<text x="27.9" y="55.9">D6</text>
<text x="51.1" y="55.9">D7</text>
<text x="51.1" y="58.4">D9</text>
<text x="178.4" y="54.6">A10</text>
<text x="178.4" y="57.1">A11</text>
<text x="178.4" y="59.7">A12</text>
<text x="27.9" y="63.5">D12</text>
<text x="27.9" y="61">D10</text>
<text x="50.1" y="63.5">D13</text>
<text x="50.1" y="61">D11</text>
<text x="178.4" y="64.8">A14</text>
<text x="178.4" y="62.2">A13</text>
<text x="20.3" y="68.6">A22</text>
<text x="20.3" y="71.1">A20</text>
<text x="27.9" y="66">D14</text>
<text x="50.1" y="66">D15</text>
<text x="57.7" y="71.1">A21</text>
<text x="57.7" y="68.6">A23</text>
<text x="178.4" y="67.3">A15</text>
<text x="178.4" y="69.8">A16</text>
<text x="20.3" y="76.2">A16</text>
<text x="20.3" y="73.7">A18</text>
<text x="57.7" y="73.7">A19</text>
<text x="57.7" y="76.2">A17</text>
<text x="178.4" y="72.4">A17</text>
<text x="178.4" y="74.9">A18</text>
<text x="178.4" y="77.5">A19</text>
<text x="20.3" y="78.7">A14</text>
<text x="20.3" y="83.8">A10</text>
<text x="20.3" y="81.3">A12</text>
<text x="57.7" y="78.7">A15</text>
<text x="57.7" y="81.3">A13</text>
<text x="57.7" y="83.8">A11</text>
<text x="178.4" y="80">A20</text>
<text x="178.4" y="82.5">A21</text>
<text x="20.3" y="86.4">A8</text>
<text x="20.3" y="88.9">A6</text>
<text x="58.7" y="88.9">A7</text>
<text x="58.7" y="86.4">A9</text>
<text x="178.4" y="85.1">A22</text>
<text x="178.4" y="87.6">A23</text>
<text x="20.3" y="94">A2</text>
<text x="20.3" y="91.4">A4</text>
<text x="58.7" y="94">A3</text>
<text x="58.7" y="91.4">A5</text>
<text x="181.9" y="95.2">D1</text>
<text x="181.9" y="92.7">D0</text>
<text x="58.7" y="96.5">A1</text>
<text x="181.9" y="97.8">D2</text>
<text x="181.9" y="100.3">D3</text>
<text x="181.9" y="105.4">D5</text>
<text x="181.9" y="107.9">D6</text>
<text x="181.9" y="102.9">D4</text>
<text x="181.9" y="110.5">D7</text>
<text x="181.9" y="113">D8</text>
<text x="180.9" y="118.1">D10</text>
<text x="181.9" y="115.6">D9</text>
<text x="180.9" y="123.2">D12</text>
<text x="180.9" y="120.6">D11</text>
<text x="180.9" y="125.7">D13</text>
<text x="180.9" y="128.3">D14</text>
<text x="180.9" y="130.8">D15</text>
</g>
</svg>
